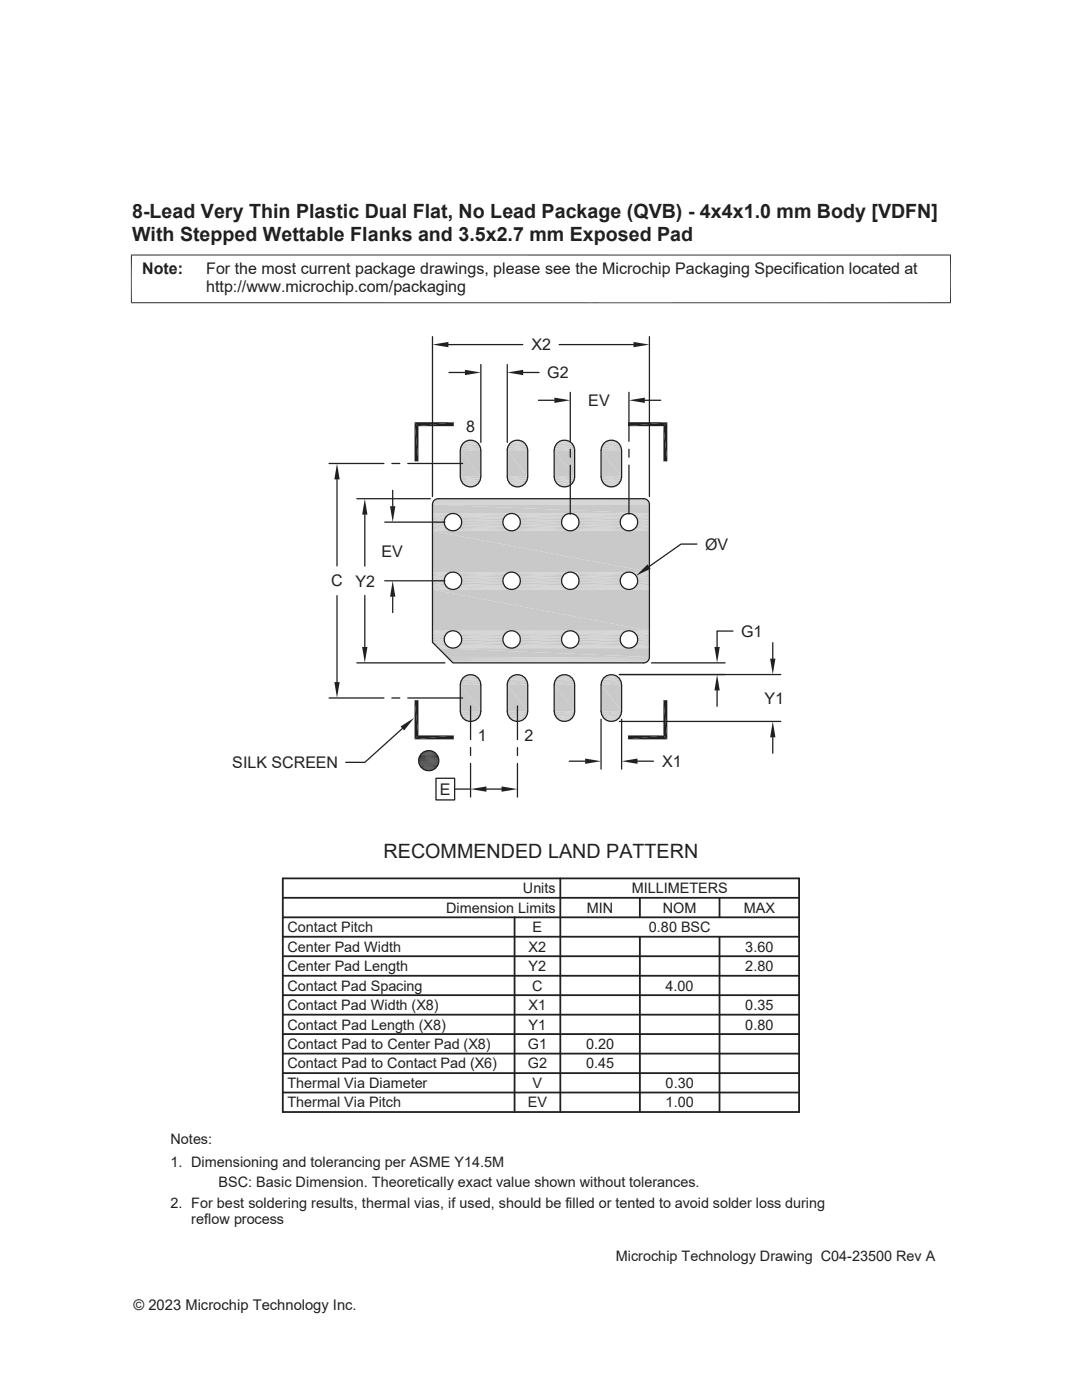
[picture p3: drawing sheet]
<svg xmlns="http://www.w3.org/2000/svg" width="216mm" height="279mm" viewBox="0 0 216 279" stroke-linecap="round" stroke-linejoin="round" font-family="sans-serif">
<path d="M86.6 99.9h42.7M86.7 99.7h42.5M86.9 99.7h42.1M87.1 99.6h41.7M87.2 99.5h41.4M86.3 100.6h43.3M86.3 100.4h43.3M86.4 100.2h43.1M86.4 100h43" fill="none" stroke="#c8c9cb" stroke-width=".2"/>
<g fill="#c8c9cb">
<path d="M86.3 100.7l43.3 1.8h-43.3z"/>
<path d="M86.3 100.7h43.3v1.8z"/>
</g>
<g fill="none" stroke="#c8c9cb" stroke-width=".2">
<path d="M86.3 102.5h3.9M86.3 102.6h3.6M86.3 102.7h3.3M86.3 105.7h3.3M86.3 105.8h3.6M86.3 105.9h3.9M90.6 105.9h11.3M90.6 102.5h11.3M90.9 102.6h10.7M90.9 105.8h10.7M91.2 105.7h10.1M91.2 102.7h10.1"/>
<path d="M102.3 105.9h11.3M102.3 102.5h11.3M102.6 102.6h10.7M102.6 105.8h10.7M102.9 105.7h10.1M102.9 102.7h10.1M114 102.5h11.3M114 105.9h11.3M114.3 105.8h10.7M114.3 102.6h10.7M114.6 105.7h10.1M114.6 102.7h10.1"/>
<path d="M125.7 105.9h3.9M125.7 102.5h3.9M126 105.8h3.6M126 102.6h3.6M126.3 105.7h3.3M126.3 102.7h3.3"/>
</g>
<path d="M86.3 102.9h3M86.3 105.5h3M91.4 105.5h9.6M91.4 102.9h9.6M103.1 105.5h9.6M103.1 102.9h9.6M114.9 102.9h9.5M114.9 105.5h9.5M126.6 102.9h3M126.6 105.5h3" fill="none" stroke="#c8c9cb" stroke-width=".21"/>
<path d="M86.3 103.2h2.8M86.3 103.4h2.6M91.7 103.2h9.1M91.9 103.4h8.7M103.4 103.2h9.1M103.6 103.4h8.7M115.1 103.2h9.1M115.3 103.4h8.7M126.8 103.2h2.8M127 103.4h2.6" fill="none" stroke="#c8c9cb" stroke-width=".28"/>
<path d="M86.3 103.7h2.5M86.3 104h2.4M92 103.7h8.5M92.1 104h8.3M103.7 103.7h8.5M103.8 104h8.3M115.4 103.7h8.5M115.5 104h8.3M127.1 103.7h2.5M127.2 104h2.4" fill="none" stroke="#c8c9cb" stroke-width=".32"/>
<path d="M86.3 104.4h2.4M92.1 104.4h8.3M103.8 104.4h8.3M115.5 104.4h8.3M127.2 104.4h2.4" fill="none" stroke="#c8c9cb" stroke-width=".34"/>
<path d="M86.3 104.7h2.5M86.3 105h2.6M91.9 105h8.7M92 104.7h8.5M103.6 105h8.7M103.7 104.7h8.5M115.3 105h8.7M115.4 104.7h8.5M127 105h2.6M127.1 104.7h2.5" fill="none" stroke="#c8c9cb" stroke-width=".3"/>
<path d="M86.3 105.3h2.8M91.7 105.3h9.1M103.4 105.3h9.1M115.1 105.3h9.1M126.8 105.3h2.8" fill="none" stroke="#c8c9cb" stroke-width=".25"/>
<g fill="#c8c9cb">
<path d="M86.3 106l43.3 8.2h-43.3z"/>
<path d="M86.3 106h43.3v8.2z"/>
</g>
<g fill="none" stroke="#c8c9cb" stroke-width=".2">
<path d="M86.3 114.2h3.9M86.3 114.3h3.6M86.3 114.4h3.3M86.3 117.4h3.3M86.3 117.5h3.6M86.3 117.6h3.9M90.6 117.6h11.3M90.6 114.2h11.3M90.9 114.3h10.7M90.9 117.5h10.7M91.2 117.4h10.1M91.2 114.4h10.1"/>
<path d="M102.3 117.6h11.3M102.3 114.2h11.3M102.6 114.3h10.7M102.6 117.5h10.7M102.9 117.4h10.1M102.9 114.4h10.1M114 114.2h11.3M114 117.6h11.3M114.3 117.5h10.7M114.3 114.3h10.7M114.6 117.4h10.1M114.6 114.4h10.1"/>
<path d="M125.7 117.6h3.9M125.7 114.2h3.9M126 117.5h3.6M126 114.3h3.6M126.3 117.4h3.3M126.3 114.4h3.3"/>
</g>
<path d="M86.3 114.6h3M86.3 117.2h3M91.4 117.2h9.6M91.4 114.6h9.6M103.1 117.2h9.6M103.1 114.6h9.6M114.9 114.6h9.5M114.9 117.2h9.5M126.6 114.6h3M126.6 117.2h3" fill="none" stroke="#c8c9cb" stroke-width=".21"/>
<path d="M86.3 114.9h2.8M86.3 117h2.8M91.7 114.9h9.1M91.7 117h9.1M103.4 114.9h9.1M103.4 117h9.1M115.1 117h9.1M115.1 114.9h9.1M126.8 114.9h2.8M126.8 117h2.8" fill="none" stroke="#c8c9cb" stroke-width=".25"/>
<path d="M86.3 115.1h2.6M86.3 116.7h2.6M91.9 116.7h8.7M91.9 115.1h8.7M103.6 115.1h8.7M103.6 116.7h8.7M115.3 115.1h8.7M115.3 116.7h8.7M127 116.7h2.6M127 115.1h2.6" fill="none" stroke="#c8c9cb" stroke-width=".3"/>
<g fill="none" stroke="#c8c9cb" stroke-width=".32">
<path d="M86.3 115.4h2.5M86.3 115.8h2.4M86.3 116.1h2.4M86.3 116.4h2.5M92 116.4h8.5M92 115.4h8.5M92.1 116.1h8.3M92.1 115.8h8.3M103.7 116.4h8.5M103.7 115.4h8.5M103.8 116.1h8.3M103.8 115.8h8.3"/>
<path d="M115.4 116.4h8.5M115.4 115.4h8.5M115.5 116.1h8.3M115.5 115.8h8.3M127.1 115.4h2.5M127.1 116.4h2.5M127.2 116.1h2.4M127.2 115.8h2.4"/>
</g>
<g fill="#c8c9cb">
<path d="M86.3 117.7l43.3 8.2h-43.3z"/>
<path d="M86.3 117.7h43.3v8.2z"/>
</g>
<g fill="none" stroke="#c8c9cb" stroke-width=".2">
<path d="M86.3 125.9h3.9M86.3 126h3.6M86.3 126.1h3.3M86.3 128.2h2.5M87.1 129.1h2.5M87.3 129.2h2.6M87.4 129.3h2.8M90.6 129.3h11.3M90.6 125.9h11.3M90.9 126h10.7M90.9 129.2h10.7M91.2 129.1h10.1"/>
<path d="M91.2 126.1h10.1M102.3 129.3h11.3M102.3 125.9h11.3M102.6 126h10.7M102.6 129.2h10.7M102.9 129.1h10.1M102.9 126.1h10.1M114 125.9h11.3M114 129.3h11.3M114.3 129.2h10.7M114.3 126h10.7M114.6 129.1h10.1"/>
<path d="M114.6 126.1h10.1M125.7 129.3h3.9M125.7 125.9h3.9M126 129.2h3.6M126 126h3.6M126.3 129.1h3.3M126.3 126.1h3.3"/>
</g>
<path d="M86.3 126.3h3M86.9 128.9h2.4M91.4 128.9h9.6M91.4 126.3h9.6M103.1 128.9h9.6M103.1 126.3h9.6M114.9 126.3h9.5M114.9 128.9h9.5M126.6 126.3h3M126.6 128.9h3" fill="none" stroke="#c8c9cb" stroke-width=".21"/>
<path d="M86.3 126.6h2.8M86.3 128.1h2.4M91.7 126.6h9.1M103.4 126.6h9.1M115.1 126.6h9.1M126.8 126.6h2.8" fill="none" stroke="#c8c9cb" stroke-width=".25"/>
<path d="M86.3 126.8h2.6M86.3 127.1h2.5M91.9 126.8h8.7M92 127.1h8.5M103.6 126.8h8.7M103.7 127.1h8.5M115.3 126.8h8.7M115.4 127.1h8.5M127 126.8h2.6M127.1 127.1h2.5" fill="none" stroke="#c8c9cb" stroke-width=".3"/>
<path d="M86.3 127.4h2.4M92.1 127.4h8.3M103.8 127.4h8.3M115.5 127.4h8.3M127.2 127.4h2.4" fill="none" stroke="#c8c9cb" stroke-width=".34"/>
<path d="M86.3 127.8h2.4M92 128.1h8.5M92.1 127.8h8.3M103.7 128.1h8.5M103.8 127.8h8.3M115.4 128.1h8.5M115.5 127.8h8.3M127.1 128.1h2.5M127.2 127.8h2.4" fill="none" stroke="#c8c9cb" stroke-width=".32"/>
<path d="M86.3 128.4h2.6M86.6 128.7h2.5M91.7 128.7h9.1M91.9 128.4h8.7M103.4 128.7h9.1M103.6 128.4h8.7M115.1 128.7h9.1M115.3 128.4h8.7M126.8 128.7h2.8M127 128.4h2.6" fill="none" stroke="#c8c9cb" stroke-width=".28"/>
<g fill="#c8c9cb">
<path d="M87.5 129.3l42.1 1.8h-40.4z"/>
<path d="M87.5 129.3h42.1v1.8z"/>
</g>
<path d="M89.2 131.2h40.4M89.4 131.4h40.2M89.6 131.6h39.9M89.8 131.8h39.6M90 131.9h39.3M90.1 132.1h39.1M90.2 132.2h38.8M90.3 132.2h38.5M90.4 132.3h38.2" fill="none" stroke="#c8c9cb" stroke-width=".2"/>
<g fill="#c8c9cb">
<path d="M121.4 87.9h1.2z"/>
<path d="M121.8 87.8l.8 .1z"/>
<path d="M112.1 87.9h1.1z"/>
<path d="M112.4 87.8l.8 .1z"/>
<path d="M102.7 87.9h1.1z"/>
<path d="M103.1 87.8l.7 .1z"/>
<path d="M93.3 87.9h1.1z"/>
<path d="M93.7 87.8l.7 .1z"/>
<path d="M121.1 88.1l.3-.2 1.5 .2z"/>
<path d="M121.4 87.9h1.2l.3 .2z"/>
<path d="M111.7 88.1l.4-.2 1.4 .2z"/>
<path d="M112.1 87.9h1.1l.3 .2z"/>
<path d="M102.3 88.1l.4-.2 1.5 .2z"/>
<path d="M102.7 87.9h1.1l.4 .2z"/>
<path d="M93 88.1l.3-.2 1.5 .2z"/>
<path d="M93.3 87.9h1.1l.4 .2z"/>
</g>
<path d="M92.7 88.1h2.4M102 88.1h2.5M111.4 88.1h2.5M120.8 88.1h2.4" fill="none" stroke="#c8c9cb" stroke-width=".2"/>
<path d="M92.4 88.4h3M101.7 88.4h3.1M111.1 88.4h3M120.5 88.4h3" fill="none" stroke="#c8c9cb" stroke-width=".25"/>
<path d="M92.2 88.6h3.4M101.5 88.6h3.5M110.9 88.6h3.5M120.2 88.6h3.5" fill="none" stroke="#c8c9cb" stroke-width=".3"/>
<path d="M92 89h3.8M101.3 89h3.9M110.7 89h3.8M120.1 89h3.8" fill="none" stroke="#c8c9cb" stroke-width=".34"/>
<path d="M91.9 89.3h4M101.2 89.3h4.1M110.6 89.3h4M120 89.3h4" fill="none" stroke="#c8c9cb" stroke-width=".36"/>
<path d="M91.8 89.7h4.1M101.2 89.7h4.1M110.6 89.7h4.1M119.9 89.7h4.1" fill="none" stroke="#c8c9cb" stroke-width=".38"/>
<g fill="#c8c9cb">
<path d="M119.9 89.9l4.1 5.2h-4.1z"/>
<path d="M119.9 89.9h4.1v5.2z"/>
<path d="M110.6 89.9l4.1 5.2h-4.1z"/>
<path d="M110.6 89.9h4.1v5.2z"/>
<path d="M101.2 89.9l4.1 5.2h-4.1z"/>
<path d="M101.2 89.9h4.1v5.2z"/>
<path d="M91.8 89.9l4.1 5.2h-4.1z"/>
<path d="M91.8 89.9h4.1v5.2z"/>
</g>
<path d="M91.8 95.3h4.1M101.2 95.3h4.1M110.6 95.3h4.1M119.9 95.3h4.1" fill="none" stroke="#c8c9cb" stroke-width=".38"/>
<path d="M91.9 95.7h4M101.2 95.7h4.1M110.6 95.7h4M120 95.7h4" fill="none" stroke="#c8c9cb" stroke-width=".36"/>
<path d="M92 96.1h3.8M101.3 96.1h3.9M110.7 96.1h3.8M120.1 96.1h3.8" fill="none" stroke="#c8c9cb" stroke-width=".34"/>
<path d="M92.2 96.4h3.4M101.5 96.4h3.5M110.9 96.4h3.5M120.2 96.4h3.5" fill="none" stroke="#c8c9cb" stroke-width=".3"/>
<path d="M92.4 96.6h3M101.7 96.6h3.1M111.1 96.6h3M120.5 96.6h3" fill="none" stroke="#c8c9cb" stroke-width=".25"/>
<path d="M92.7 96.9h2.4M102 96.9h2.5M111.4 96.9h2.5M120.8 96.9h2.4" fill="none" stroke="#c8c9cb" stroke-width=".21"/>
<g fill="#c8c9cb">
<path d="M121.1 97l1.5 .1z"/>
<path d="M121.1 97h1.8l-.3 .1z"/>
<path d="M111.7 97l1.5 .1z"/>
<path d="M111.7 97h1.8l-.3 .1z"/>
<path d="M102.3 97l1.5 .1z"/>
<path d="M102.3 97h1.9l-.4 .1z"/>
<path d="M93 97l1.4 .1z"/>
<path d="M93 97h1.8l-.4 .1z"/>
<path d="M121.4 97.1l.8 .1z"/>
<path d="M121.4 97.1h1.2z"/>
<path d="M112.1 97.1l.7 .1z"/>
<path d="M112.1 97.1h1.1z"/>
<path d="M102.7 97.1l.7 .1z"/>
<path d="M102.7 97.1h1.1z"/>
<path d="M93.3 97.1l.8 .1z"/>
<path d="M93.3 97.1h1.1z"/>
<path d="M121.4 134.7h1.2z"/>
<path d="M121.8 134.6l.8 .1z"/>
<path d="M112.1 134.7h1.1z"/>
<path d="M112.4 134.6l.8 .1z"/>
<path d="M102.7 134.7h1.1z"/>
<path d="M103.1 134.6l.7 .1z"/>
<path d="M93.3 134.7h1.1z"/>
<path d="M93.7 134.6l.7 .1z"/>
<path d="M121.1 134.8l.3-.1 1.5 .1z"/>
<path d="M121.4 134.7l1.5 .1z"/>
<path d="M111.7 134.8l.4-.1 1.4 .1z"/>
<path d="M112.1 134.7l1.4 .1z"/>
<path d="M102.3 134.8l.4-.1 1.5 .1z"/>
<path d="M102.7 134.7l1.5 .1z"/>
<path d="M93 134.8l.3-.1 1.5 .1z"/>
<path d="M93.3 134.7l1.5 .1z"/>
</g>
<path d="M92.7 134.9h2.4M102 134.9h2.5M111.4 134.9h2.5M120.8 134.9h2.4" fill="none" stroke="#c8c9cb" stroke-width=".21"/>
<path d="M92.4 135.2h3M101.7 135.2h3.1M111.1 135.2h3M120.5 135.2h3" fill="none" stroke="#c8c9cb" stroke-width=".25"/>
<path d="M92.2 135.4h3.4M101.5 135.4h3.5M110.9 135.4h3.5M120.2 135.4h3.5" fill="none" stroke="#c8c9cb" stroke-width=".3"/>
<path d="M92 135.8h3.8M101.3 135.8h3.9M110.7 135.8h3.8M120.1 135.8h3.8" fill="none" stroke="#c8c9cb" stroke-width=".34"/>
<path d="M91.9 136.1h4M101.2 136.1h4.1M110.6 136.1h4M120 136.1h4" fill="none" stroke="#c8c9cb" stroke-width=".36"/>
<path d="M91.8 136.5h4.1M101.2 136.5h4.1M110.6 136.5h4.1M119.9 136.5h4.1" fill="none" stroke="#c8c9cb" stroke-width=".38"/>
<g fill="#c8c9cb">
<path d="M119.9 136.7l4.1 5.2h-4.1z"/>
<path d="M119.9 136.7h4.1v5.2z"/>
<path d="M110.6 136.7l4.1 5.2h-4.1z"/>
<path d="M110.6 136.7h4.1v5.2z"/>
<path d="M101.2 136.7l4.1 5.2h-4.1z"/>
<path d="M101.2 136.7h4.1v5.2z"/>
<path d="M91.8 136.7l4.1 5.2h-4.1z"/>
<path d="M91.8 136.7h4.1v5.2z"/>
</g>
<path d="M91.8 142.1h4.1M101.2 142.1h4.1M110.6 142.1h4.1M119.9 142.1h4.1" fill="none" stroke="#c8c9cb" stroke-width=".38"/>
<path d="M91.9 142.5h4M101.2 142.5h4.1M110.6 142.5h4M120 142.5h4" fill="none" stroke="#c8c9cb" stroke-width=".36"/>
<path d="M92 142.9h3.8M101.3 142.9h3.9M110.7 142.9h3.8M120.1 142.9h3.8" fill="none" stroke="#c8c9cb" stroke-width=".34"/>
<path d="M92.2 143.2h3.4M101.5 143.2h3.5M110.9 143.2h3.5M120.2 143.2h3.5" fill="none" stroke="#c8c9cb" stroke-width=".3"/>
<path d="M92.4 143.4h3M101.7 143.4h3.1M111.1 143.4h3M120.5 143.4h3" fill="none" stroke="#c8c9cb" stroke-width=".25"/>
<path d="M92.7 143.7h2.4M102 143.7h2.5M111.4 143.7h2.5M120.8 143.7h2.4" fill="none" stroke="#c8c9cb" stroke-width=".2"/>
<g fill="#c8c9cb">
<path d="M121.1 143.8l1.5 .1h-1.2z"/>
<path d="M121.1 143.8h1.8l-.3 .1z"/>
<path d="M111.7 143.8l1.5 .1h-1.1z"/>
<path d="M111.7 143.8h1.8l-.3 .1z"/>
<path d="M102.3 143.8l1.5 .1h-1.1z"/>
<path d="M102.3 143.8h1.9l-.4 .1z"/>
<path d="M93 143.8l1.4 .1h-1.1z"/>
<path d="M93 143.8h1.8l-.4 .1z"/>
<path d="M121.4 143.9l.8 .1z"/>
<path d="M121.4 143.9h1.2z"/>
<path d="M112.1 143.9l.7 .1z"/>
<path d="M112.1 143.9h1.1z"/>
<path d="M102.7 143.9l.7 .1z"/>
<path d="M102.7 143.9h1.1z"/>
<path d="M93.3 143.9l.8 .1z"/>
<path d="M93.3 143.9h1.1z"/>
</g>
<g fill="none" stroke="#231f20" stroke-width=".25">
<path d="M86.6 99.9l.9-.4h40.9a1.15 1.15 0 0 1 1.2 1.2v30.4a1.15 1.15 0 0 1-1.2 1.2h-38l-4.1-4.1v-27.5zM91.8 89.9v5.2M91.9 89.9a2.04 2.04 0 0 1 2-2.1 2.04 2.04 0 0 1 2 2.1v5.2a2.03 2.03 0 0 1-2 2.1 2.03 2.03 0 0 1-2-2.1M101.9 88.4a2.05 2.05 0 0 1 2.2-.4 2.05 2.05 0 0 1 1.2 1.9v5.2a2.03 2.03 0 0 1-2 2.1 2.03 2.03 0 0 1-2.1-2.1v-5.5l.3-.7zM111.2 88.4a2.04 2.04 0 0 1 2.2-.4 2.04 2.04 0 0 1 1.3 1.9v5.2a2.03 2.03 0 0 1-2.1 2.1 2.03 2.03 0 0 1-2-2.1v-5.5l.2-.7zM119.9 89.9v5.2M120 89.9a2.04 2.04 0 0 1 2-2.1 2.04 2.04 0 0 1 2 2.1v5.2a2.03 2.03 0 0 1-2 2.1 2.03 2.03 0 0 1-2-2.1M91.8 136.7v5.2M91.9 136.7a2.03 2.03 0 0 1 2-2.1 2.03 2.03 0 0 1 2 2.1v5.2a2.04 2.04 0 0 1-2 2.1 2.04 2.04 0 0 1-2-2.1M101.9 135.2a2.04 2.04 0 0 1 2.2-.4 2.04 2.04 0 0 1 1.2 1.9v5.2a2.03 2.03 0 0 1-2 2.1 2.03 2.03 0 0 1-2.1-2.1v-5.5l.3-.7zM111.2 135.2a2.04 2.04 0 0 1 2.2-.4 2.04 2.04 0 0 1 1.3 1.9v5.2a2.04 2.04 0 0 1-2.1 2.1 2.04 2.04 0 0 1-2-2.1v-5.5l.2-.7zM119.9 136.7v5.2"/>
<path d="M120 136.7a2.03 2.03 0 0 1 2-2.1 2.03 2.03 0 0 1 2 2.1v5.2a2.04 2.04 0 0 1-2 2.1 2.04 2.04 0 0 1-2-2.1"/>
<circle cx="90.4" cy="104.2" r="1.74"/>
<circle cx="90.4" cy="115.9" r="1.74"/>
<circle cx="102.1" cy="115.9" r="1.74"/>
<circle cx="102.1" cy="104.2" r="1.74"/>
<circle cx="113.8" cy="104.2" r="1.74"/>
<circle cx="113.8" cy="115.9" r="1.74"/>
<circle cx="125.5" cy="104.2" r="1.74"/>
<circle cx="125.5" cy="115.9" r="1.74"/>
<circle cx="90.4" cy="127.6" r="1.74"/>
<circle cx="102.1" cy="127.6" r="1.74"/>
<circle cx="113.8" cy="127.6" r="1.74"/>
<circle cx="125.5" cy="127.6" r="1.74"/>
</g>
<g fill="none" stroke="#231f20" stroke-width=".36">
<path d="M56.4 179.2h103M111.8 175.3v46.6M127.7 179.2v3.9M143.6 179.2v3.9M56.4 183.1h103M56.4 190.8h103M56.4 186.9h103M56.4 194.7h103M102.7 183.1v38.8M127.7 186.9v35M143.6 186.9v35M56.4 202.5h103"/>
<path d="M56.4 206.4h103M56.4 214.2h103M56.4 221.9v-46.6h103v46.6"/>
</g>
<g fill="#231f20">
<path d="M82.7 147.6l7.9-.8v.8z"/>
<path d="M82.7 147.6l.8-.8h7.1z"/>
<path d="M82.7 139.7l.8 7.1-.8 .8z"/>
<path d="M82.7 139.7h.8v7.1z"/>
<path d="M82.7 84.3l.8 7.8h-.8z"/>
<path d="M82.7 84.3l.8 .7v7.1z"/>
<path d="M82.7 84.3h7.9l-7.1 .7z"/>
<path d="M83.5 85l7.1-.7v.7z"/>
<path d="M125.3 84.3h7.9l-7.9 .7z"/>
<path d="M125.3 85l7.9-.7-.8 .7z"/>
<path d="M132.4 85l.8-.7v7.8z"/>
<path d="M132.4 85l.8 7.1h-.8z"/>
</g>
<path d="M56.4 198.6h103M56.4 210.3h103M56.4 218h103M56.4 221.9h103" fill="none" stroke="#231f20" stroke-width=".36"/>
<path d="M26.2 50.8v9.7M189.7 50.8v9.7M189.8 50.9h-163.7M26.1 60.4h163.7" fill="none" stroke="#231f20" stroke-width=".2"/>
<g fill="#231f20">
<path d="M85.3 149.8h.5z"/>
<path d="M85.1 149.8h.9z"/>
<path d="M85.3 149.8h.7z"/>
<path d="M84.9 149.9h1.3z"/>
<path d="M85.1 149.8l1.1 .1z"/>
<path d="M84.7 150h1.7z"/>
<path d="M84.9 149.9l1.5 .1z"/>
</g>
<path d="M84.5 150h2.1" fill="none" stroke="#231f20" stroke-width=".2"/>
<path d="M84.7 150l1.9 .1z" fill="#231f20"/>
<g fill="none" stroke="#231f20" stroke-width=".2">
<path d="M83.5 151.7h4.1M83.5 151.9h4.1M83.5 152.1h4.1M83.5 151.5h4.1M83.6 151.3h3.9M83.6 152.3h3.9M83.6 151.2h3.9M83.6 152.5h3.9M83.7 152.7h3.7M83.7 151h3.7M83.7 152.8h3.7M83.7 150.8h3.7"/>
<path d="M83.9 153h3.4M83.9 150.6h3.4M83.9 150.5h3.2M83.9 153.1h3.2M84.1 153.3h2.9M84.1 150.3h2.9M84.2 150.2h2.7M84.2 153.4h2.7M84.4 150.1h2.3M84.4 153.5h2.3"/>
</g>
<path d="M84.5 153.6l1.9 .1z" fill="#231f20"/>
<path d="M84.5 153.6h2.1" fill="none" stroke="#231f20" stroke-width=".2"/>
<g fill="#231f20">
<path d="M84.7 153.7h1.5z"/>
<path d="M84.7 153.7h1.7z"/>
<path d="M84.9 153.7l1.1 .1z"/>
<path d="M84.9 153.7h1.3z"/>
<path d="M85.3 153.8h.5z"/>
<path d="M85.1 153.8h.7z"/>
<path d="M85.1 153.8h.9z"/>
</g>
<g fill="none" stroke="#231f20" stroke-width=".25">
<path d="M107.4 79.9h3.2M113.8 78.3v9.8M125.5 78.3v9.8M128.7 79.9h3.1M113.8 89.7v1.5M113.8 92.8v9.8M125.5 89.7v1.5M125.5 92.8v9.8"/>
<circle cx="85.6" cy="151.8" r="2.01"/>
</g>
<g fill="#231f20">
<path d="M125.5 79.9l3.2-.5v1z"/>
<path d="M110.6 79.4l3.2 .5-3.2 .5z"/>
</g>
<path d="M78.4 97.9v3.1M76.8 104.2h12M76.8 115.9h12M78.4 119.1v3.2" fill="none" stroke="#231f20" stroke-width=".25"/>
<g fill="#231f20">
<path d="M77.8 101h1.1l-.5 3.2z"/>
<path d="M78.4 115.9l.5 3.2h-1.1z"/>
</g>
<path d="M86.3 67.2v31.9M89.5 68.8h14.8M111.6 68.8h14.8M129.6 67.2v31.9" fill="none" stroke="#231f20" stroke-width=".25"/>
<g fill="#231f20">
<path d="M126.4 68.2l3.2 .6-3.2 .5z"/>
<path d="M86.3 68.8l3.2-.6v1.1z"/>
</g>
<path d="M71.2 99.5h14.7M72.8 102.7v10.3M72.8 118.8v10.3M71.2 132.3h17.6" fill="none" stroke="#231f20" stroke-width=".25"/>
<g fill="#231f20">
<path d="M72.8 99.5l.5 3.2h-1z"/>
<path d="M72.3 129.1h1l-.5 3.2z"/>
</g>
<path d="M65.7 92.5h10.9M67.2 95.7v17.2M78.2 92.5h1.6M81.4 92.5h10.9M67.2 118.9v17.2M65.7 139.3h10.9M78.2 139.3h1.6M81.4 139.3h10.9" fill="none" stroke="#231f20" stroke-width=".25"/>
<g fill="#231f20">
<path d="M66.7 136.1h1.1l-.6 3.2z"/>
<path d="M67.2 92.5l.6 3.2h-1.1z"/>
</g>
<path d="M90.7 157.5h3.2M93.9 140.9v6.7M93.9 149.2v1.6M93.9 152.4v6.7M97.1 157.5h3M103.3 140.9v6.7M103.3 149.2v1.6M103.3 152.4v6.7" fill="none" stroke="#231f20" stroke-width=".25"/>
<g fill="#231f20">
<path d="M100.1 157l3.2 .5-3.2 .5z"/>
<path d="M93.9 157.5l3.2-.5v1z"/>
</g>
<path d="M87 155.3h3.7v4.3h-3.7zM113.6 151.9h3.2M119.9 143.5v10M124 143.5v10M127.2 151.9h3.2" fill="none" stroke="#231f20" stroke-width=".25"/>
<g fill="#231f20">
<path d="M116.8 151.4l3.1 .5-3.1 .5z"/>
<path d="M124 151.9l3.2-.5v1z"/>
</g>
<path d="M123.6 134.6h21.1M130 132.3h14.7M143.1 137.8v3.2M146.3 125.9h-3.2v3.2" fill="none" stroke="#231f20" stroke-width=".25"/>
<g fill="#231f20">
<path d="M143.1 134.6l.5 3.2h-1z"/>
<path d="M142.6 129.1h1l-.5 3.2z"/>
</g>
<path d="M123.6 134.6h32.2M154.2 128.3v3.1M123.6 144h32.2M154.2 147.2v3.1" fill="none" stroke="#231f20" stroke-width=".25"/>
<g fill="#231f20">
<path d="M154.2 144l.5 3.2h-1z"/>
<path d="M153.7 131.4h1l-.5 3.2z"/>
</g>
<path d="M89.6 74.3h3.2M95.9 72.7v15.6M101.2 72.7v15.6M104.4 74.3h3.2" fill="none" stroke="#231f20" stroke-width=".25"/>
<g fill="#231f20">
<path d="M92.8 73.8l3.1 .5-3.1 .6z"/>
<path d="M101.2 74.3l3.2-.5v1.1z"/>
</g>
<path d="M139.1 108.6h-3.2l-6.4 4.5" fill="none" stroke="#231f20" stroke-width=".25"/>
<g fill="#231f20">
<path d="M126.9 114.9l2.3-2.3 .6 .9z"/>
<path d="M132.4 139.7h.8v7.9z"/>
<path d="M132.4 139.7l.8 7.9-.8-.8z"/>
<path d="M125.3 147.6l7.1-.8 .8 .8z"/>
<path d="M125.3 146.8h7.1l-7.1 .8z"/>
<path d="M79.9 145l2.8-1.7-2.1 2.5z"/>
</g>
<path d="M80.3 145.4l-7.5 6.7h-3.8" fill="none" stroke="#231f20" stroke-width=".25"/>
<g font-size="3.9" fill="#231f20">
<text x="26.4" y="43.5">8-Lead Very Thin Plastic Dual Flat, No Lead Package (QVB) - 4x4x1.0 mm Body [VDFN]</text>
<text x="26.4" y="48.1">With Stepped Wettable Flanks and 3.5x2.7 mm Exposed Pad</text>
<text x="76.5" y="171.2">RECOMMENDED LAND PATTERN</text>
</g>
<g font-size="3.2" fill="#231f20">
<text x="28.4" y="54.7">Note:</text>
<text x="41.1" y="58.3">http://www.microchip.com/packaging</text>
<text x="41.1" y="54.7">For the most current package drawings, please see the Microchip Packaging Specification located at</text>
<text x="106.1" y="69.9">X2</text>
<text x="109.2" y="75.5">G2</text>
<text x="117.4" y="81">EV</text>
<text x="93" y="86.2">8</text>
<text x="76.1" y="111.2">EV</text>
<text x="140.7" y="109.7">ØV</text>
<text x="66.1" y="117">C</text>
<text x="70.9" y="117.1">Y2</text>
<text x="147.9" y="127.1">G1</text>
<text x="152.5" y="140.4">Y1</text>
<text x="95.3" y="148">1</text>
<text x="104.7" y="148">2</text>
<text x="46.4" y="153.3">SILK SCREEN</text>
<text x="132.1" y="153.1">X1</text>
<text x="87.8" y="158.6">E</text>
</g>
<g font-size="2.9" fill="#231f20">
<text x="104.3" y="178.3">Units</text>
<text x="126" y="178.3">MILLIMETERS</text>
<text x="89" y="182.2">Dimension Limits</text>
<text x="117.1" y="182.2">MIN</text>
<text x="132.3" y="182.2">NOM</text>
<text x="148.4" y="182.2">MAX</text>
<text x="57.3" y="189.9">Center Pad Width</text>
<text x="57.3" y="186">Contact Pitch</text>
<text x="105.5" y="189.9">X2</text>
<text x="106.3" y="186">E</text>
<text x="129.5" y="186">0.80 BSC</text>
<text x="148.7" y="189.9">3.60</text>
<text x="57.3" y="193.8">Center Pad Length</text>
<text x="57.3" y="197.7">Contact Pad Spacing</text>
<text x="105.5" y="193.8">Y2</text>
<text x="106.2" y="197.7">C</text>
<text x="132.8" y="197.7">4.00</text>
<text x="148.7" y="193.8">2.80</text>
<text x="57.3" y="201.6">Contact Pad Width (X8)</text>
<text x="105.5" y="201.6">X1</text>
<text x="148.7" y="201.6">0.35</text>
<text x="57.3" y="205.5">Contact Pad Length (X8)</text>
<text x="57.3" y="209.4">Contact Pad to Center Pad (X8)</text>
<text x="105.3" y="209.4">G1</text>
<text x="105.5" y="205.5">Y1</text>
<text x="116.9" y="209.4">0.20</text>
<text x="148.7" y="205.5">0.80</text>
<text x="57.3" y="213.2">Contact Pad to Contact Pad (X6)</text>
<text x="105.3" y="213.2">G2</text>
<text x="116.9" y="213.2">0.45</text>
<text x="57.3" y="217.1">Thermal Via Diameter</text>
<text x="57.3" y="221">Thermal Via Pitch</text>
<text x="105.3" y="221">EV</text>
<text x="106.3" y="217.1">V</text>
<text x="132.8" y="217.1">0.30</text>
<text x="132.8" y="221">1.00</text>
<text x="34" y="228.3">Notes:</text>
<text x="34" y="232.9">1. Dimensioning and tolerancing per ASME Y14.5M</text>
<text x="43.6" y="237">BSC: Basic Dimension. Theoretically exact value shown without tolerances.</text>
<text x="34" y="241">2. For best soldering results, thermal vias, if used, should be filled or tented to avoid solder loss during</text>
<text x="38.1" y="244.3">reflow process</text>
<text x="122.9" y="251.7">Microchip Technology Drawing C04-23500 Rev A</text>
<text x="26.6" y="261.3">© 2023 Microchip Technology Inc.</text>
</g>
</svg>
